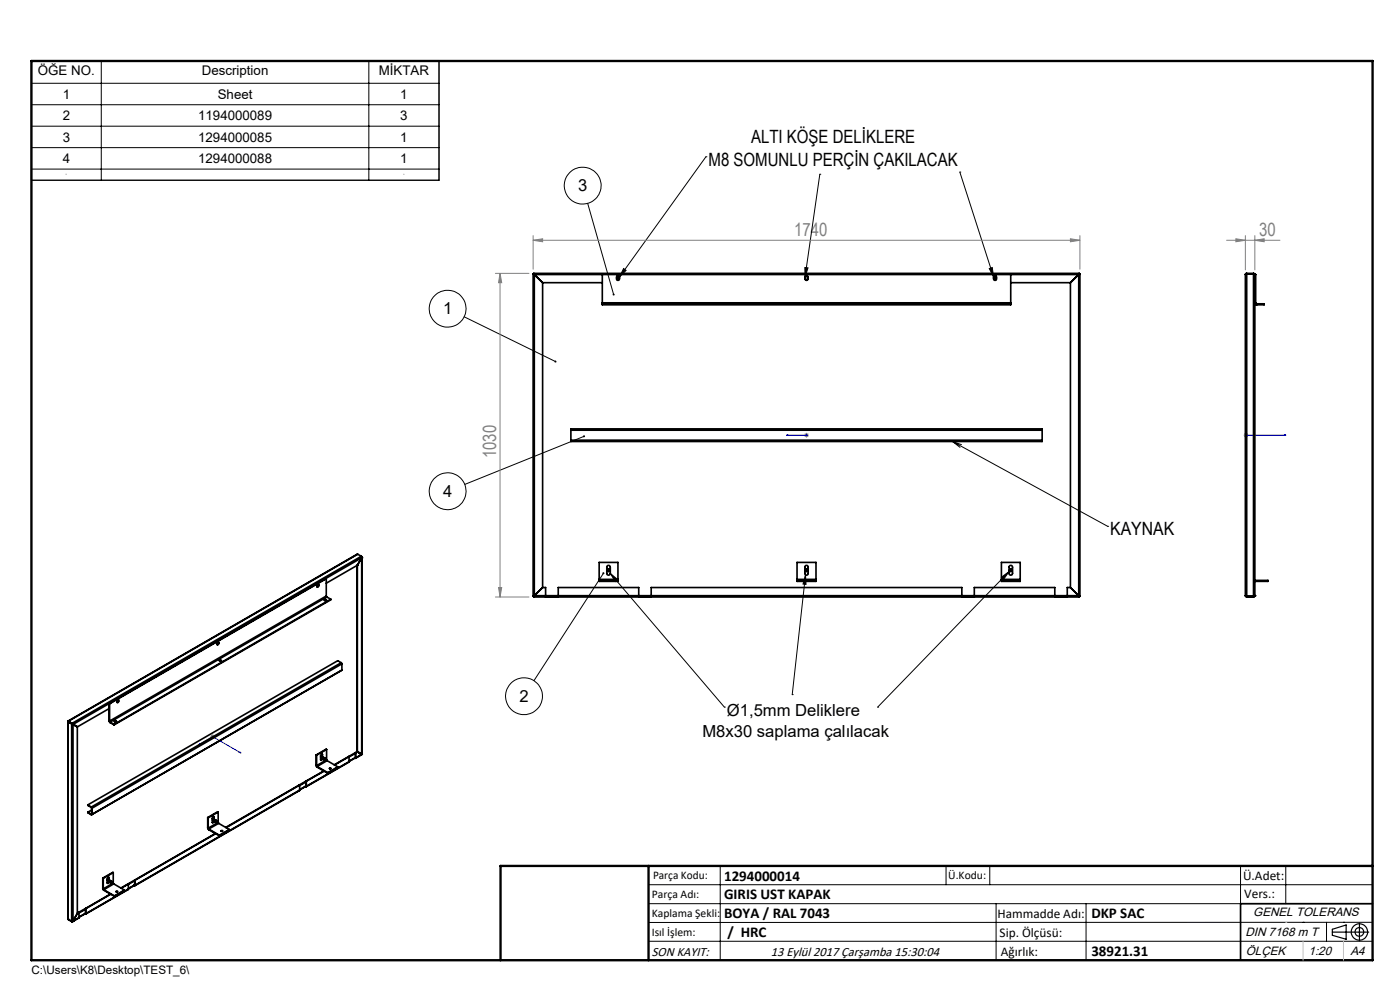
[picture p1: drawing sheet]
<svg xmlns="http://www.w3.org/2000/svg" width="297mm" height="210mm" viewBox="0 0 297 210" stroke-linecap="round" stroke-linejoin="round" font-family="sans-serif">
<g fill="none" stroke="#000" stroke-width=".21">
<path d="M6.7 12.8h86.4v25.4h-86.4zM6.7 17.7h86.4M21.5 12.8v25.4M78.2 12.8v25.4M6.7 22.2h86.4M6.7 26.8h86.4M6.7 31.3h86.4M6.7 35.9h86.4M149.8 33.3h.1M149.8 33.3l-18.4 25.5M173.9 37h.1M173.9 37l-3.1 21.8"/>
<path d="M203.6 36.5h.1M203.6 36.5l7.2 22.3M124.7 43.1l5.5 19.4M132.3 57l.5 .4-1.4 1.4zM170.7 56.8h.7l-.6 2zM209.9 57l.6-.2 .3 2zM98.5 67.2l19.3 9.5M123.9 92.6l-25.3 10.2M202.1 93.7l32.9 17.9M202.1 93.7l1.9 .6M202.1 93.7l1.6 1.2M235 111.6h.1"/>
<path d="M128 121.6l-14.7 22.8M129.5 121.6l24.2 28.4M129.5 121.6l1.5 1.3-.5 .5zM170.9 121.9l-2.8 25.4M170.9 121.9l.1 2.1-.6-.1zM212.4 122.4l1.7-1.2-1.2 1.7zM214.1 121.2l-27.9 28.8M153.7 150h.1M168.1 147.3h.1M186.2 150h.1M137.6 187.7h153.6M137.6 191.7h153.6"/>
<path d="M137.6 199.7h153.6M152.8 183.7v20M200.7 183.7v4M210 183.7v4M211.3 191.7v12M230.4 191.7v12M263.2 183.7v20M272.8 183.7v8M276.4 195.6h.1M281.4 195.6v4.1M285 195.6h.1M291.2 195.6l-153.6 .1"/>
<circle cx="123.6" cy="39.4" r="3.9"/>
<circle cx="95" cy="65.5" r="3.9"/>
<circle cx="95" cy="104.2" r="3.9"/>
<circle cx="111.2" cy="147.7" r="3.9"/>
</g>
<g fill="none" stroke="#000" stroke-width=".25">
<path d="M282.6 197.7h7.8M282.6 197.1l3-.9v3l-3-.8zM288.4 195.8v3.8M106.2 203.7h185"/>
<circle cx="288.4" cy="197.7" r="1.74"/>
<circle cx="288.4" cy="197.7" r=".93"/>
</g>
<path d="M166.9 92.3h.4h-.4M166.9 92.3h4.2M171 92.3h.2zM171.1 92.3h.1M264.2 92.3h.2zM264.3 92.3h.1M264.3 92.3h8.5M272.8 92.3h-.4h.4M42.1 158l.3-.2 .1 .1zM42.1 158l3-1.7 6 3.4M50.7 159.6l.2-.1 .2 .2z" fill="none" stroke="#00f" stroke-width=".21"/>
<g fill="none" stroke="#808080" stroke-width=".21">
<path d="M105.1 58h7.1M106.1 58v68.6M106.1 58l.3 2h-.6zM113.1 51l2-.3v.6zM113.1 50v7.1M113.1 51h116M227.1 50.7l2 .3-2 .3zM229.1 50v7.1M260.2 51h11.3M262.2 50.7l2 .3-2 .3zM264.2 50v7.2M266.2 51l2-.3v.6z"/>
<path d="M266.2 50v7.2M170.6 92.3h1M170.7 92l.7 .7M171.1 91.8v1M171.4 92l-.7 .7M263.8 92.3h1M264 92l.7 .7M264.3 91.8v1M264.7 92l-.7 .7M105.1 126.6h7.1M105.8 124.6h.6l-.3 2zM44.6 156.3h1"/>
<path d="M44.8 155.9l.7 .7M45.1 155.8v1M45.5 155.9l-.7 .7"/>
</g>
<path d="M291.2 191.7h-28v12" fill="none" stroke="#000" stroke-width=".35"/>
<path d="M6.7 12.9h284.5v190.8h-284.5zM137.6 183.7v20M291.2 183.7h-185v20" fill="none" stroke="#000" stroke-width=".5"/>
<path d="M276.4 199.7v4M285 199.7v4" fill="none" stroke="#c0c0c0" stroke-width=".21"/>
<path d="M272.8 195.6h.1" fill="none" stroke="#c0c0c0" stroke-width=".25"/>
<g fill="#000">
<path d="M132.3 57l.5 .4-1.4 1.4z"/>
<path d="M170.7 56.8h.7l-.6 2zM209.9 57l.6-.2 .3 2zM170.9 121.9l.1 2.1-.6-.1zM129.5 121.6l1.5 1.3-.5 .5zM212.4 122.4l1.7-1.2-1.2 1.7zM130.1 62.3a.21 .21 0 0 0-.1 .3 .21 .21 0 0 0 .2 .1v-.2v.2l.2-.3zM117.7 76.5v.4h.3l-.2-.2 .2 .1v-.2zM123.8 92.4h-.1a.23 .23 0 0 0 .2 .4 .23 .23 0 0 0 .2-.3l-.2 .1 .2-.1zM127.9 121.4a.22 .22 0 0 0-.1 .3 .22 .22 0 0 0 .3 .1 .22 .22 0 0 0 0-.4l-.1 .2 .1-.2z"/>
</g>
<g fill="#00f">
<path d="M166.9 92.3h.4zM171 92.3h.2z"/>
<path d="M42.1 158l.3-.2 .1 .1zM50.7 159.6l.2-.1 .2 .2zM264.2 92.3h.2zM272.4 92.3h.4z"/>
</g>
<g fill="#808080">
<path d="M227.1 50.7l2 .3-2 .3zM113.1 51l2-.3v.6z"/>
<path d="M262.2 50.7l2 .3-2 .3zM266.2 51l2-.3v.6z"/>
<path d="M106.1 58l.3 2h-.6zM105.8 124.6h.6l-.3 2z"/>
</g>
<g fill="none" stroke="#000" stroke-width=".35">
<path d="M113.1 58.1l.2 .1M113.1 58.1h.1M113.1 58.1v68.4M113.2 58l.1 .2M113.2 58.1l.1 .1M113.2 58v.1M113.2 58h115.8M113.3 58.2h.1M113.3 58.2v68.2M113.3 58.2l1.8 1.8M113.3 58.2h115.5M115.1 60v64.6"/>
<path d="M115.1 60h12.7M127.8 58.2v6M130.8 59l.1 .3h.4l.1-.3M130.8 58.9l.1-.2h.4l.1 .2M130.9 58.6a.28 .28 0 0 1 .3-.1 .28 .28 0 0 1 .2 .3v.5a.29 .29 0 0 1-.3 .2 .29 .29 0 0 1-.3-.3zM170.8 59l.1 .3h.4l.1-.3M170.8 58.9l.1-.2h.4l.1 .2M170.9 58.6a.28 .28 0 0 1 .3-.1 .28 .28 0 0 1 .2 .3v.4a.3 .3 0 0 1-.3 .3 .3 .3 0 0 1-.3-.3zM210.8 59l.1 .3h.4l.1-.3M210.8 58.9l.1-.2h.4l.1 .2M210.9 58.6a.28 .28 0 0 1 .3-.1 .28 .28 0 0 1 .2 .3v.5a.31 .31 0 0 1-.3 .2 .31 .31 0 0 1-.3-.3zM214.4 60h12.7"/>
<path d="M214.4 58.2v6M227.1 60v64.6M228.8 58.2l-1.7 1.8M228.8 58.2h.1M228.8 58.2v68.2M229 58.1l-.2 .1M229 58l-.2 .2M229 58v.1M229 58.1h.1M229.1 58.1l-.3 .1M229.1 58.1v68.4M264.2 58.2v68.2"/>
<path d="M264.5 58.1l-.3 .1M264.5 58l-.3 .2M264.5 58.1h1.4M264.5 58h1.4M264.5 58v68.6M264.5 58.1h-.1M265.9 58.1l.3 .1M265.9 58.1h.1M265.9 58l.3 .2M265.9 58v68.6M266.2 58.2h.1M266.2 58.2h.2v6"/>
<path d="M266.2 58.2v68.2M127.8 64.2v.2M127.8 64.4v.3h86.6v-.3M127.8 64.4h86.6M127.8 64.2h86.6M214.4 64.2v.2M266.4 64.2l.2 .2M266.4 64.2h-.2v.2l.4 .3M266.6 64.4h1.6v.3h-1.6M266.6 64.4v.3M121.1 93.4v.3h100v-.3M121.1 91.3v-.3h100v.3"/>
<path d="M121.1 93.4h100M121.1 91.3h100M121.1 91.3v2.1M221.1 91.3v2.1M75.7 119.9v39.5M75.8 119.9h.1M75.8 119.9l-6.6 3.8M75.8 119.9v39.6M75.9 117.6l-61.5 35.4M75.9 117.6l-61.4 35.4M75.9 117.6l.8 .4M76.7 118v.3"/>
<path d="M76.7 118l-61.4 35.4M76.7 118v.1M76.7 118.1h.1M76.7 118.3h.1M76.7 118.1v.2M76.7 118.3l-61.2 35.4M76.7 118.3l-.9 1.6M76.7 118.3v41.7M76.8 118.2l-.1 41.8M214.2 120a.37 .37 0 0 1 .6 .3v1.3a.37 .37 0 0 1-.4 .4 .37 .37 0 0 1-.3-.4v-1.4zM46.1 136.5l.1 .1M46.1 136.5v.1"/>
<path d="M46.2 136.6h-.1M46.2 136.3l-.1 .2M46.3 136.4l-.2 .3M46.3 136.4l-.1 .2M46.3 136.3h.1M46.3 136.2v.2M46.3 136.2l.1 .1M46.3 136.4l.1 .1M46.4 136.3h-.3v.5h.1l.2-.3M46.4 136.3v.2M67.3 124.3h.1M67.4 124l.1 .1"/>
<path d="M67.4 124.3l-.1 .1M67.4 123.9l.1 .1M67.5 124l-.2 .3M67.5 124.2l-.2 .3M67.5 124.1l-.1 .2M67.5 124.2l.1 .1M67.6 124.3l-.2 .3-.1-.1M67.6 124h-.3v.5M67.6 124v.3M67.6 124h-.1v.2M68.8 127.3h.4M68.9 127.2a.2 .2 0 0 1 .3 0 .2 .2 0 0 1 0 .3 .2 .2 0 0 1-.3-.1z"/>
<path d="M69.2 126.4l.1 .2M69.2 122.8l-46 26.5M69.2 122.8l-.1-.1-46 26.6M69.2 126.4l-46 26.6M69.2 122.8v3.6M69.3 126.6l-45.9 26.6M69.3 126.6l.9 .5M70.2 127.1l-46 26.6M70.2 127.1v.1l-46 26.6M113.1 126.5h.1M113.2 126.6h115.8M113.2 126.5v.1"/>
<path d="M113.3 126.4l-.1 .2M113.3 126.4l-.1 .1M113.3 126.4l-.2 .1M113.3 126.4h.1M113.3 126.4h115.5M115.1 124.6h.6v2M115.1 124.6l-1.8 1.8M115.7 126.5h2.7M118.4 126.6v-2h17.1v2M127.1 122.9v.2M127.1 123.1h4M127.1 123.1v.2h4v-.2"/>
<path d="M127.1 122.9h4M127.1 122.9v-3.6h4v3.6M128.8 120.1a.38 .38 0 0 1 .4-.2 .38 .38 0 0 1 .3 .4v1.3a.37 .37 0 0 1-.4 .4 .37 .37 0 0 1-.4-.4zM131.1 122.9v.2M135.5 126.5h2.6M138.1 126.6v-2h65.9v2M169.1 122.9v.2M169.1 122.9v-3.6h4v3.6M169.1 123.1v.2h4v-.2M169.1 123.1h4M169.1 122.9h4M170.8 120.1a.35 .35 0 0 1 .4-.2 .35 .35 0 0 1 .3 .4v1.3a.35 .35 0 0 1-.4 .4 .35 .35 0 0 1-.4-.4z"/>
<path d="M173.1 122.9v.2M204 126.5h2.7M206.7 126.6v-2h17.1v2M212.4 122.9v.2M212.4 123.1h4M212.4 123.1v.2h4v-.2M212.4 122.9h4M212.4 122.9v-3.6h4v3.6M216.4 122.9v.2M223.8 126.5h2.6M227.1 124.6h-.7v2M227.1 124.6l1.7 1.8"/>
<path d="M228.8 126.4l.2 .2M228.8 126.4l.2 .1M228.8 126.4l.3 .1M228.8 126.4h.1M229 126.5v.1M229 126.5h.1M264.2 126.4l.3 .1M264.2 126.4l.3 .2M264.4 126.5h.1M264.5 126.6h1.4M264.5 126.5h1.5M266.2 126.4l-.3 .1"/>
<path d="M266.2 126.4l-.3 .2M266.2 126.4h.1M266.2 123.1h2.8v.2h-2.8M14.4 153.1v41.9M14.4 153v.1M14.4 153.1l.8 .5M14.4 153l.1 .1M14.5 153.1h.1M14.5 153h-.1M14.5 153.1h-.1M14.5 153.1l.8 .4M14.5 153l.8 .4"/>
<path d="M14.5 153v.1M15.2 153.6l.3 .1M15.2 153.6v41.9l.3-.1M15.3 153.5l.1 .1M15.3 153.4l.2 .3M15.3 153.5l-.1 .1M15.3 153.4v.1M15.4 153.6l.1 .1M15.4 153.6l1 .6M15.5 153.7v41.7M16.3 154.1l.1 .1M16.4 154.2v39.6"/>
<path d="M23.1 152.9l.3 .4M23.1 150.3l-6.7 3.9M23.1 149.3v3.6M23.1 149.3h.1M23.1 152.9l.1 .1M23.2 153l.2 .2M23.2 149.3v3.7M23.4 153.2l.8 .5M23.4 153.2v.1M23.4 153.3l.8 .5M24.2 153.7v.1M24.3 153v-.1a.2 .2 0 0 1 .3 0 .2 .2 0 0 1 0 .3 .2 .2 0 0 1-.3-.1z"/>
<path d="M24.3 153.1h.4M24.9 148.8h.1M24.9 148.8h-.1M25 148.4v.1M25 148.8l-.2 .1M25 148.5h.1M25 148.5l-.1 .3M25 148.7l-.1 .3M25 148.6v.2M25 148.4l.2 .1M25 148.4v.3M25 148.7l.2 .1"/>
<path d="M25.2 148.8l-.2 .2-.2-.1M25.2 148.5h-.3l-.1 .4M25.2 148.5v.3M46.6 140a.2 .2 0 0 1 .3 0 .2 .2 0 0 1 0 .3 .2 .2 0 0 1-.3-.1zM46.6 140.2h.4M68.3 159.9v.1M69.3 159l-2.1 1.2M69.3 159l-.1-.1-2.1 1.3M69.3 159v2.2M72.4 140.6l.1 .2M72.4 140.6l-53 30.6M72.4 140.6l-.8-.4-53 30.5"/>
<path d="M72.5 142.1l-53.1 30.7M72.5 140.8l-53 30.6M72.5 142.1l-53 30.6M72.5 140.8v1.3M75.4 159.7l-4.5 2.5M75.4 159.7h.1M75.4 159.7v1M75.4 159.8l-1.4 .8M75.5 159.7v1.1M75.7 159.4h.1M75.7 159.4l1 .6M75.7 159.4l.1 .1"/>
<path d="M75.7 159.4l-.3 .3M75.8 159.5l-.3 .2M75.9 159.5h.1M75.9 159.5l.8 .5M76.7 160h.1M18.6 170.7l.8 .5M18.6 170.7l.8 .6M18.6 172.3l.8 .5M18.6 172.3l.8 .4M19.4 171.2l.1 .2M19.4 171.3v.1M19.4 171.2v.1"/>
<path d="M19.4 172.7v.1M19.4 172.7h.1M19.4 171.4h.1M19.4 171.4v1.3M19.4 171.8l-.8 .5M19.5 172.7l-.1 .1M19.5 171.4v1.3M44.1 175.6l.2 .4M44.1 173.4l.1 .1M44.1 175.6l.1 .1M44.1 173.4v2.2M44.2 175.7l.1 .2"/>
<path d="M44.2 173.5v2.2M44.3 175.9v.1M44.3 175.9l2.2 1.3M44.3 176l2.2 1.3M45 173.7l.2-.1 .7 .5M45 174l.7 .4M45.3 173.2v.1M45.3 174.2l-.3 .3M45.3 173.3h.1M45.3 173.3v.4M45.4 173.3l-.1-.1-.3 .3v1h.3l.1-.3M45.4 173.3v.5"/>
<path d="M45.7 176.8l-18.5 10.7M45.8 176.8l-17.2 9.9M45.9 174.2v-.2l-.2 .2v.2h.1M46.3 174.4l.1 .3M46.3 172.3l-2.1 1.2M46.3 172.3l-.1-.1-2.1 1.2M46.3 174.4l-2.1 1.3M46.3 172.3v2.1M46.4 174.7l-2.1 1.2M46.4 174.7l2.2 1.3M46.5 177.2v.1M46.9 176.2l.3 .1h-.2z"/>
<path d="M47 176.3h.1M47 176.3h.2M48.6 176l-2.1 1.2M48.6 176l-2.1 1.3M63.5 166.5h.1M63.6 167.6l-35 20.3M63.6 166.5l-15.6 9.1M63.6 166.5v1.1M63.6 167.6l-35 20.2M64.8 166.8l-1.2 .7M64.8 166.8h.1M64.8 166.8v.1"/>
<path d="M64.8 166.9l-1.2 .7M64.9 166.7l-.1 .1M64.9 165.7l-17 9.8M64.9 165.7h.1M64.9 165.7v1M64.9 165.9l-1.3 .7M65 166.8l-.2 .1M65 165.7v1.1M67.1 162.3l.2 .4M67.1 160.2h.1M67.1 162.3l.1 .1M67.1 160.2v2.1"/>
<path d="M67.2 162.4l.1 .2M67.2 160.2v2.2M67.3 162.6v.1M67.3 162.6l2.2 1.3M67.3 162.7l2.2 1.3M68 160.5l.2-.1 .7 .4M68 160.7l.7 .4M68.3 160.9l-.2 .3M68.3 160l.1 .1M68.3 160v.4M68.4 160.1l-.1-.2-.3 .4 .1 .9h.1l.2-.2M68.4 160.1v.4"/>
<path d="M68.7 163.5l-3.8 2.2M68.8 163.6l-3.8 2.1M68.8 160.9l.1 .1-.2 .1zM68.9 160.9v-.1a.17 .17 0 0 0-.2 .1 .17 .17 0 0 0 .1 .2M69.3 161.2l.1 .2M69.3 161.2l-2.1 1.2M69.4 161.4l-2.1 1.2M69.4 161.4l2.2 1.3M69.5 163.9v.1M69.9 163h.1M69.9 163h.3M71.6 162.7v.1l-2.1 1.2"/>
<path d="M71.6 162.7l-2.1 1.2M74 160.5h.1M74 161.6l-9.1 5.3M74 160.5l-3 1.8M74 160.5v1.1M74 161.6l-9 5.2M75.3 160.8h.1M75.3 160.8l-1.3 .7M75.4 160.7l-.1 .1M75.5 160.8h-.2M76.7 160l-1.3 .9M76.7 160l-1.2 .8"/>
<path d="M14.4 195l.9 .5M14.5 195h.1M15.3 195.5h.1M15.5 195.4h.1M15.5 195.4l-.2 .1M16.4 193.8h.1M16.4 193.8l-.9 1.6M16.7 193.5l.1 .1M16.7 193.5l-.3 .2M16.8 194.7l-1.4 .8M16.8 193.6l-.4 .2M16.8 193.6v1.1"/>
<path d="M16.8 194.7l-1.3 .7M18 193.8h.1M18 193.8l-1.2 .7M18 193.8v.1M18 193.9l-1.2 .7M18.1 193.8h.1M18.1 192.7h.1M18.1 192.7v1.1M18.1 192.7l-1.4 .8M18.1 192.9l-1.3 .8M18.2 193.8l-.2 .1M18.2 192.7v1.1"/>
<path d="M21.8 188.5l.2 .3M21.8 186.3h.1M21.8 188.5l.1 .1M21.8 186.3v2.2M21.9 188.6l.1 .1M21.9 186.3v2.3M22 188.7v.1M22 188.7l2.3 1.3M22 188.8l2.3 1.3M22.8 186.6l.2-.1 .6 .4M22.8 186.9l.6 .3M23 186.1v.1"/>
<path d="M23 187l-.2 .4M23 186.2h.1M23 186.2v.3M23.1 186.2l-.1-.1-.2 .3v.9l.2 .1 .1-.3M23.1 186.2v.4M23.4 189.6l-5.3 3.1M23.5 189.7l-5.3 3M23.7 187a.16 .16 0 0 0-.3 0 .16 .16 0 0 0 .1 .2h.1M24 187.3l.1 .2M24 185.1l-2.1 1.2M24 185.1l-2.2 1.2M24 187.3l-2.1 1.3"/>
<path d="M24 185.1v2.2M24.1 187.5l-2.1 1.2M24.1 187.5l2.3 1.3M24.3 190v.1M24.7 189.2h.2M26.4 188.8v.1l-2.1 1.2M26.4 188.8l-2.1 1.2M27.2 187.5l-1.6 .9M27.2 187.5h.1M27.2 188.6l-9.1 5.3M27.2 187.5l-1.5 .9M27.2 187.5v1.1"/>
<path d="M27.2 188.6l-9 5.2M28.5 187.8h.1M28.5 187.8l-1.3 .7M28.5 187.8l-1.3 .8M28.6 187.7l-.1 .1M28.6 186.8l-1.4 .8M28.6 187.8h-.1M28.6 186.7v1M28.6 186.7v1.1"/>
<circle cx="129.1" cy="121" r=".26"/>
<circle cx="129.1" cy="121" r=".22"/>
<circle cx="171.1" cy="121" r=".22"/>
<circle cx="171.1" cy="121" r=".27"/>
<circle cx="214.4" cy="121" r=".26"/>
<circle cx="214.4" cy="121" r=".22"/>
<circle cx="45.8" cy="174.2" r=".14"/>
<circle cx="70.1" cy="163" r=".14"/>
<circle cx="23.5" cy="187.1" r=".14"/>
<circle cx="24.8" cy="189.1" r=".13"/>
</g>
<g font-size="3.9">
<text x="150.3" y="35.2">M8 SOMUNLU PERÇİN ÇAKILACAK</text>
<text x="159.3" y="30.3">ALTI KÖŞE DELİKLERE</text>
<text x="235.5" y="113.6">KAYNAK</text>
</g>
<g font-size="3.9" fill="#808080">
<text x="168.5" y="50.1">1740</text>
<text x="267.1" y="50.1">30</text>
<text x="105.2" y="97.2" transform="rotate(-90 105.2 97.2)">1030</text>
</g>
<g font-size="3.5">
<text x="122.7" y="40.5">3</text>
<text x="94" y="66.6">1</text>
<text x="94" y="105.3">4</text>
<text x="110.2" y="148.8">2</text>
<text x="154.2" y="151.8">Ø1,5mm Deliklere</text>
<text x="149" y="156.3">M8x30 saplama çalılacak</text>
</g>
<g font-size="3.2">
<text x="153.6" y="190.8">GIRIS UST KAPAK</text>
<text x="153.6" y="186.8">1294000014</text>
<text x="153.6" y="194.8">BOYA / RAL 7043</text>
<text x="231.5" y="194.8">DKP SAC</text>
<text x="154.3" y="198.8">/ HRC</text>
<text x="231.5" y="202.8">38921.31</text>
</g>
<g font-size="2.8">
<text x="8.1" y="16">ÖĞE NO.</text>
<text x="42.8" y="16">Description</text>
<text x="80.4" y="16">MİKTAR</text>
<text x="13.3" y="21">1</text>
<text x="46.2" y="21">Sheet</text>
<text x="84.9" y="21">1</text>
<text x="13.3" y="25.5">2</text>
<text x="42" y="25.5">1194000089</text>
<text x="84.9" y="25.5">3</text>
<text x="13.3" y="30.1">3</text>
<text x="13.3" y="34.6">4</text>
<text x="42" y="30.1">1294000085</text>
<text x="42" y="34.6">1294000088</text>
<text x="84.9" y="30.1">1</text>
<text x="84.9" y="34.6">1</text>
<text x="263.7" y="186.7">Ü.Adet:</text>
<text x="263.9" y="190.5">Vers.:</text>
<text x="211.6" y="194.8">Hammadde Adı:</text>
<text x="138.3" y="202.8">SON KAYIT:</text>
<text x="163.6" y="202.8">13 Eylül 2017 Çarşamba 15:30:04</text>
<text x="212.1" y="198.7">Sip. Ölçüsü:</text>
<text x="212.3" y="202.7">Ağırlık:</text>
</g>
<g font-size="2.6">
<text x="265.9" y="194.4">GENEL TOLERANS</text>
<text x="264.2" y="198.5">DIN 7168 m T</text>
<text x="264.3" y="202.6">ÖLÇEK</text>
<text x="277.6" y="202.6">1:20</text>
<text x="286.5" y="202.6">A4</text>
</g>
<g font-size="2.5">
<text x="138.3" y="190.5">Parça Adı:</text>
<text x="138.5" y="186.5">Parça Kodu:</text>
<text x="201.2" y="186.5">Ü.Kodu:</text>
<text x="138.3" y="194.5">Kaplama Şekli:</text>
<text x="138.3" y="198.6">Isıl İşlem:</text>
<text x="6.7" y="206.7">C:\Users\K8\Desktop\TEST_6\</text>
</g>
<g font-size=".4">
<text x="14" y="37.2">5</text>
<text x="85.6" y="37.2">3</text>
</g>
</svg>
